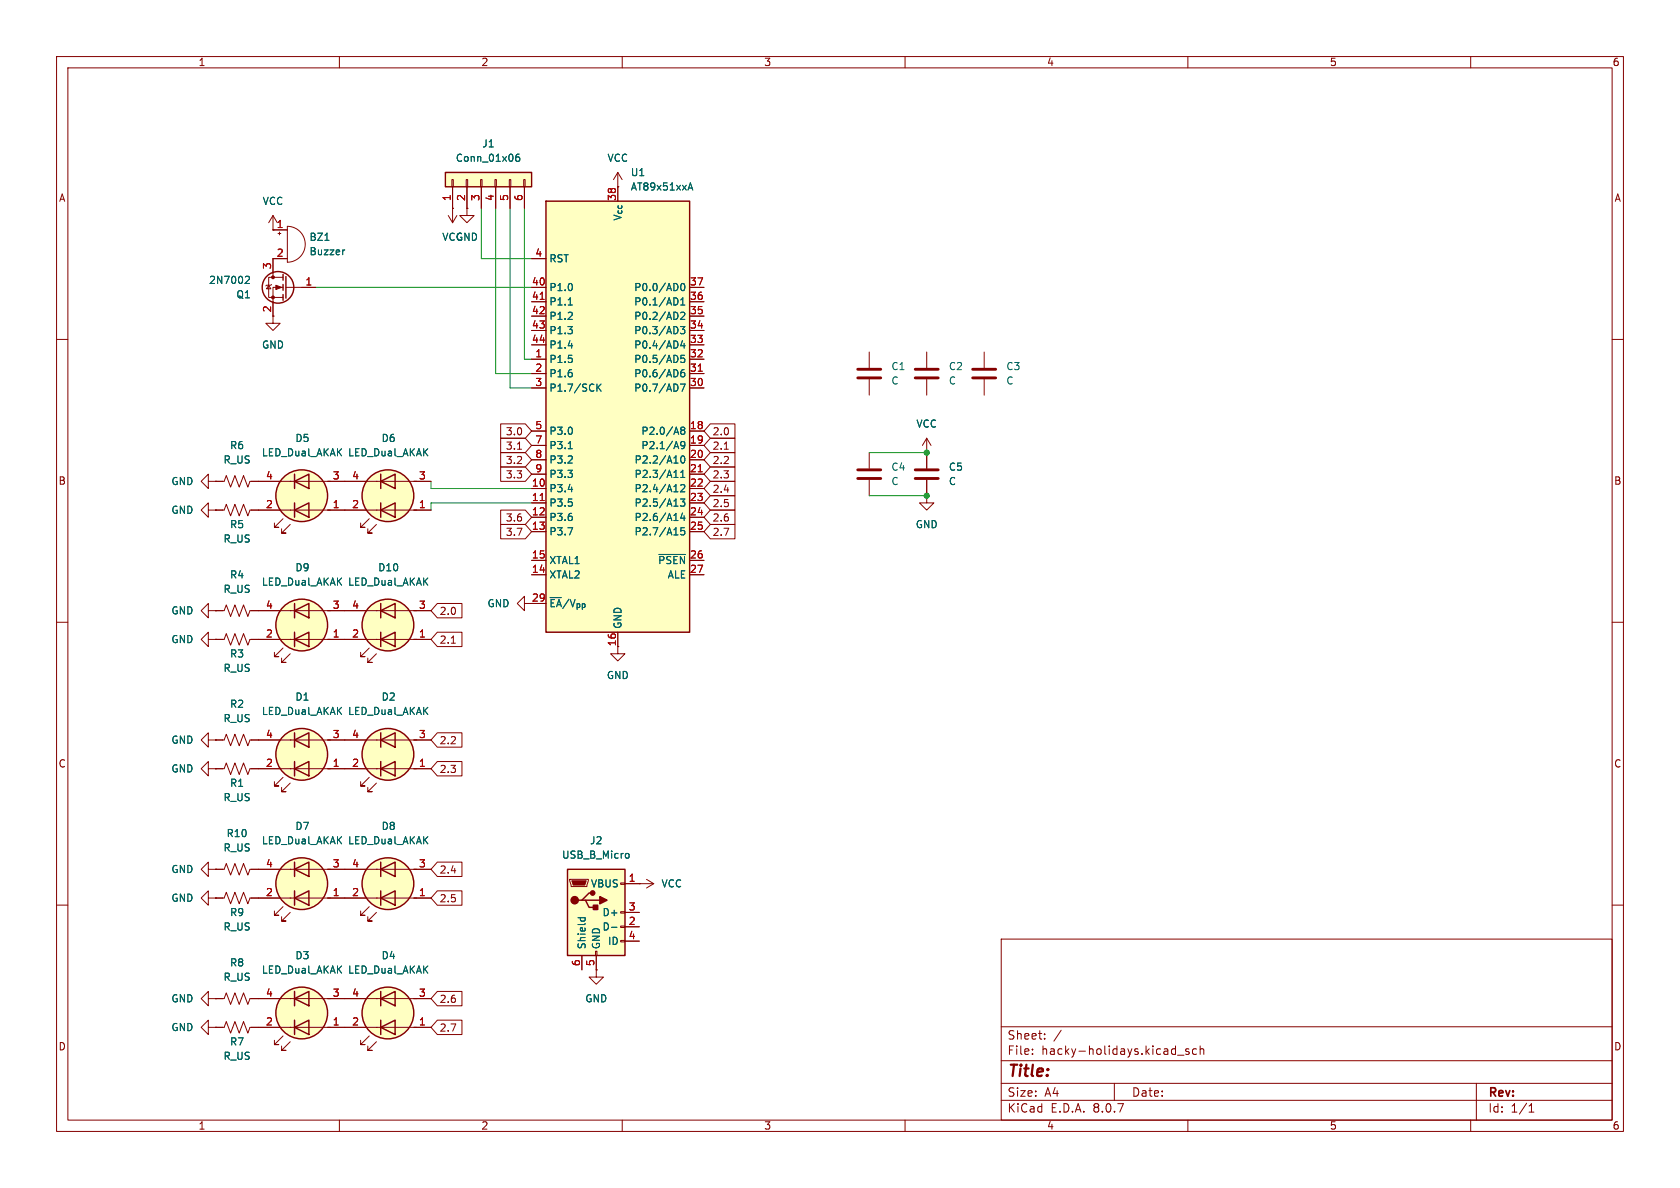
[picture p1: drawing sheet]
<svg xmlns="http://www.w3.org/2000/svg" width="297mm" height="210mm" viewBox="0 0 297 210" stroke-linecap="round" stroke-linejoin="round" font-family="sans-serif">
<g fill="none" stroke="#840000" stroke-width=".18">
<path d="M10 10h277v190h-277zM12 12h273v186h-273zM60 10v2M110 10v2M160 10v2M210 10v2M260 10v2M10 60h2M285 60h2M61 85.1h15.2M61 90.2h15.2M65.3 91.7l-1.5 1.5h.7h-.7v-.7"/>
<path d="M66.5 92.7l-1.5 1.5h.8h-.8v-.7M10 110h2M285 110h2M10 160h2M177 166h108v32h-108zM285 160h2M60 198v2M110 198v2M160 198v2M177 194.5h108M177 191.5h108M177 187.5h108"/>
<path d="M177 181.5h108M182.5 186.3v.1M182.5 185.5v.1M184.7 183.6v.1M184.7 182.8v.1M187.6 182.1l-1.3 2M197 191.5v3M208.2 186.5h1.1M210 198v2M210.2 185.5l-.4-.1-.2 .2 .1 .2 .5 .2v.3h-.6M211.5 185.5l-.4-.1-.3 .3v.4l.2 .2h.5M212.2 185.5l.2-.1 .3 .1 .1 .9"/>
<path d="M212.2 184.9v1.5M260 198v2M261 191.5v6.5M270.3 196.6h.9M270.3 195.5l.4-.4v1.5"/>
</g>
<circle cx="68.6" cy="87.6" r="4.6" fill="#ffffc2" stroke="#ffffc2" stroke-width=".18"/>
<g fill="none" stroke="#840000" stroke-width=".25">
<path d="M67.3 85.1l2.5-1.3v2.6zM67.3 90.2l2.5-1.3v2.5zM67.3 83.8v2.6M67.3 88.9v2.5"/>
<circle cx="68.6" cy="87.6" r="4.6"/>
</g>
<path d="M96.5 35.6h25.4v76.2h-25.4z" fill="#ffffc2"/>
<path d="M96.5 35.6h25.4v76.2h-25.4z" fill="none" stroke="#840000" stroke-width=".25"/>
<g fill="none" stroke="#840000" stroke-width=".18">
<path d="M109.2 33h.1M109.2 30.5v5.1M109.2 30.5l-.7 1.3M109.2 30.5l.8 1.3M94 55.9h2.5M94 58.4h2.5M94 53.3h2.5M94 50.8h2.5M94 45.7h2.5M121.9 55.9h2.6M121.9 58.4h2.6M121.9 53.3h2.6"/>
<path d="M121.9 50.8h2.6M94 63.5h2.5M94 76.2h2.5M94 78.7h2.5M94 66h2.5M94 68.6h2.5M94 61h2.5M121.9 63.5h2.6M121.9 76.2h2.6M121.9 78.7h2.6M121.9 66h2.6M121.9 68.6h2.6"/>
<path d="M121.9 61h2.6M94 86.4h2.5M94 88.9h2.5M94 91.4h2.5M94 94h2.5M94 99.1h2.5M94 81.3h2.5M94 83.8h2.5M121.9 86.4h2.6M121.9 88.9h2.6M121.9 91.4h2.6M121.9 94h2.6"/>
<path d="M121.9 99.1h2.6M121.9 81.3h2.6M121.9 83.8h2.6M92.7 106.7v-1.3l-1.3 1.3 1.3 1.3v-1.3h3.8M94 101.6h2.5M109.2 111.8v3.8h1.3l-1.3 1.2-1.3-1.2h1.3M121.9 101.6h2.6"/>
</g>
<g fill="none" stroke="#006464" stroke-width=".18">
<path d="M121.6 33.6l.4-1.3 .5 1.3M121.7 33.2h.7M100.5 53.9h.7M119.8 53v.6M120.3 57.7h.8l-.5 .5 .4 .1v.6l-.2 .1-.5-.1M120.3 55.3l.5-.1 .3 .4-.8 .9h.8M120.3 53l.4-.4v1.3M120.3 53.9h.8M120.5 50.2l.1-.1a.68 .68 0 0 1 .5 .6 .68 .68 0 0 1-.5 .7l-.1-.1-.2-.4zM100.5 79.3h.7M100.5 61.1h.7M105.5 67.9v1.3"/>
<path d="M105.7 68.4l.6 .8M106.3 67.9l-.8 .7M120.3 67.9h.8l-.5 1.3M120.6 76.1l-.3-.3 .3-.3h.2l.3 .3-.3 .3M120.6 76.1l-.3 .2 .1 .4 .2 .1 .3-.1 .2-.2v-.2l-.3-.2M120.6 76.1h.2M120.6 60.2l-.3 .9h.8M120.9 65.3l-.3 .1a.86 .86 0 0 0 0 1.2l.4-.1 .1-.4-.3-.3-.3 .1-.2 .2M120.9 60.7v.8M121 62.8h-.6l-.1 .6 .2-.1 .4 .1 .2 .1-.1 .5-.2 .1-.5-.1M121.1 78.6l-.3 .2h-.3l-.2-.2 .2-.5 .3-.1 .2 .2a.84 .84 0 0 1-.3 1.1h-.2M100.4 93.3h.8l-.5 1.3"/>
<path d="M100.5 86.5h.7M116.5 98h4.7M119.1 84.4h.8M120.3 88.2h.8l-.5 .5 .4 .1v.6l-.2 .1-.5-.1M120.3 85.8l.5-.1 .3 .3-.8 .9h.8M120.3 84.4h.8M120.3 83.5l.4-.4v1.3M120.5 80.7l.1-.1a.68 .68 0 0 1 .5 .6 .68 .68 0 0 1-.5 .7l-.1-.2-.2-.3zM120.6 90.7l-.3 .9h.8M120.9 91.2v.8M121 93.3h-.6l-.1 .6 .2-.1h.4l.2 .2-.1 .4-.2 .2-.5-.2"/>
</g>
<path d="M95.5 52.9h.7M123.4 65.6h.8M95.5 88.5h.7M123.4 83.4h.8" fill="none" stroke="#a90000" stroke-width=".18"/>
<path d="M78.7 30.5h15.3v2.5h-15.3z" fill="#ffffc2"/>
<g fill="none" stroke="#840000" stroke-width=".18">
<path d="M48.3 38.1l-.8 1.3M48.3 38.1v2.5M48.3 38.1l.7 1.3M79.2 38.1l.8 1.3M79.9 31.8h.2v1.2h-.2zM80 36.8h.1M80 33v6.4M80.8 38.1l-.8 1.3M82.4 31.8h.3v1.2h-.3zM82.5 36.8v1.3h1.3l-1.3 1.3-1.2-1.3h1.2M82.5 36.8h.1M82.5 33v3.8"/>
<path d="M85 31.8h.2v1.2h-.2zM85.1 33v3.8M87.5 31.8h.3v1.2h-.3zM87.6 33v3.8M90 31.8h.3v1.2h-.3zM90.2 33v3.8M92.6 31.8h.2v1.2h-.2zM92.7 33v3.8M47.5 50.4l.4 .7h-.8zM48 50.3l-.1 .1h-.8l-.1 .1M48.3 40.6h.1M48.3 40.6h2.5"/>
<path d="M49.1 41.3h.6M49.4 41v.5M50 50.8h-1.7v6.4h1.2l-1.2 1.2-1.3-1.2h1.3M50 49h-2.5v3.6h2.5M50.5 50.8h5.4M50.8 40a3.2 3.2 0 0 1 3.2 3.2 3.2 3.2 0 0 1-3.2 3.2zM50.8 45.7h-2.5v3.3M153.7 62.2v2.8M153.7 67.1v2.8M163.8 62.2v2.8M163.8 67.1v2.8M163.8 77.5v5.3"/>
<path d="M163.8 77.5l-.7 1.2M163.8 77.5l.8 1.2M174 62.2v2.8M174 67.1v2.8M36.8 90.2v-1.3l-1.2 1.3 1.2 1.2v-1.2h1.3M36.8 85.1v-1.3l-1.2 1.3 1.2 1.3v-1.3h1.3M38.1 85.1h1.5l.4-1 .8 2 .7-2 .8 2 .8-2 .7 2 .4-1h16.8M38.1 90.2h.1M38.1 90.2h1.5l.4-1 .8 2 .7-2 .8 2 .8-2 .7 2 .4-1h16.8M38.1 85.1h.1M50 91.7l-1.5 1.5h.8h-.8v-.7M51.3 92.7l-1.5 1.5h.7h-.7v-.7"/>
<path d="M153.7 80v2.8M153.7 84.8v2.8M163.8 80h.1M163.8 87.6v1.3h1.3l-1.3 1.3-1.2-1.3h1.2M163.8 87.6h.1M163.8 84.8v2.8M36.8 108v-1.3l-1.2 1.3 1.2 1.2v-1.2h1.3M36.8 113v-1.2l-1.2 1.2 1.2 1.3v-1.3h1.3M38.1 108h.1M38.1 113h1.5l.4-1 .8 2 .7-2 .8 2 .8-2 .7 2 .4-1h32M38.1 108h1.5l.4-1.1 .8 2.1 .7-2.1 .8 2.1 .8-2.1 .7 2.1 .4-1h32M38.1 113h.1"/>
<path d="M50 114.6l-1.5 1.5h.8h-.8v-.8M51.3 115.6l-1.5 1.5h.7h-.7v-.8M65.3 114.6l-1.5 1.5h.7h-.7v-.8M66.5 115.6l-1.5 1.5h.8h-.8v-.8M36.8 135.9v-1.3l-1.2 1.3 1.2 1.3v-1.3h1.3M36.8 130.8v-1.3l-1.2 1.3 1.2 1.3v-1.3h1.3M38.1 135.9h.1M38.1 135.9h1.5l.4-1 .8 2 .7-2 .8 2 .8-2 .7 2 .4-1h32M38.1 130.8h1.5l.4-1 .8 2 .7-2 .8 2 .8-2 .7 2 .4-1h32M38.1 130.8h.1M50 137.4l-1.5 1.5h.8h-.8v-.7M51.3 138.4l-1.5 1.6h.7h-.7v-.8"/>
<path d="M65.3 137.4l-1.5 1.5h.7h-.7v-.7M66.5 138.4l-1.5 1.6h.8h-.8v-.8M36.8 153.7v-1.3l-1.2 1.3 1.2 1.2v-1.2h1.3M36.8 158.8v-1.3l-1.2 1.3 1.2 1.2v-1.2h1.3M38.1 153.7h1.5l.4-1 .8 2 .7-2 .8 2 .8-2 .7 2 .4-1h32M38.1 158.8h1.5l.4-1.1 .8 2.1 .7-2.1 .8 2.1 .8-2.1 .7 2.1 .4-1h32M38.1 153.7h.1M38.1 158.8h.1M113 156.2h.1M113 156.2h2.6M114.3 155.4l1.3 .8M115.6 156.2l-1.3 .8"/>
<path d="M36.8 176.5v-1.2l-1.2 1.2 1.2 1.3v-1.3h1.3M38.1 176.5h1.5l.4-1 .8 2 .7-2 .8 2 .8-2 .7 2 .4-1h32M38.1 176.5h.1M50 160.3l-1.5 1.5h.8h-.8v-.8M51.3 161.3l-1.5 1.5h.7h-.7v-.7M65.3 160.3l-1.5 1.5h.7h-.7v-.8M66.5 161.3l-1.5 1.5h.8h-.8v-.7M105.4 171.5v1.2h1.3l-1.3 1.3-1.3-1.3h1.3M105.4 171.5h.1M36.8 181.6v-1.3l-1.2 1.3 1.2 1.3v-1.3h1.3M38.1 181.6h1.5l.4-1 .8 2 .7-2 .8 2 .8-2 .7 2 .4-1h32M38.1 181.6h.1"/>
<path d="M50 183.1l-1.5 1.6h.8h-.8v-.8M51.3 184.2l-1.5 1.5h.7h-.7v-.8M65.3 183.1l-1.5 1.6h.7h-.7v-.8M66.5 184.2l-1.5 1.5h.8h-.8v-.8"/>
</g>
<g fill="none" stroke="#840000" stroke-width=".25">
<path d="M78.7 30.5h15.3v2.5h-15.3zM50 48.5v1M50 50.3v1M50 52.1v1M50.5 48.9v3.8M52.1 85.1l2.5-1.3v2.6zM52.1 90.2l2.5-1.3v2.5zM52.1 83.8v2.6M52.1 88.9v2.5M52.1 108l2.5-1.3v2.5zM52.1 113l2.5-1.2v2.5zM52.1 106.7v2.5"/>
<path d="M52.1 111.8v2.5M67.3 108l2.5-1.3v2.5zM67.3 113l2.5-1.2v2.5zM67.3 106.7v2.5M67.3 111.8v2.5M52.1 130.8l2.5-1.3v2.6zM52.1 135.9l2.5-1.3v2.6zM52.1 129.5v2.6M52.1 134.6v2.6M67.3 130.8l2.5-1.3v2.6zM67.3 135.9l2.5-1.3v2.6zM67.3 129.5v2.6"/>
<path d="M67.3 134.6v2.6M52.1 153.7l2.5-1.3v2.5zM52.1 158.8l2.5-1.3v2.5zM52.1 152.4v2.5M52.1 157.5v2.5M67.3 153.7l2.5-1.3v2.5zM67.3 158.8l2.5-1.3v2.5zM67.3 152.4v2.5M67.3 157.5v2.5M52.1 176.5l2.5-1.2v2.5zM52.1 175.3v2.5M67.3 176.5l2.5-1.2v2.5z"/>
<path d="M67.3 175.3v2.5M52.1 181.6l2.5-1.3v2.6zM52.1 180.3v2.6M67.3 181.6l2.5-1.3v2.6zM67.3 180.3v2.6"/>
<circle cx="49.1" cy="50.8" r="2.79"/>
<circle cx="53.3" cy="87.6" r="4.6"/>
<circle cx="53.3" cy="110.5" r="4.6"/>
<circle cx="68.6" cy="110.5" r="4.6"/>
<circle cx="53.3" cy="133.4" r="4.6"/>
<circle cx="68.6" cy="133.4" r="4.6"/>
<circle cx="53.3" cy="156.2" r="4.6"/>
<circle cx="68.6" cy="156.2" r="4.6"/>
<circle cx="53.3" cy="179.1" r="4.6"/>
<circle cx="68.6" cy="179.1" r="4.6"/>
</g>
<path d="M91.8 27.2l-.4 .1a.86 .86 0 0 0 0 1.2l.4-.1 .1-.4-.2-.3-.4 .1-.1 .2M43.6 48.8l.4 .1 .1 .3-.8 .9h.8M57.4 42.5h.8M61 44.2h-.3" fill="none" stroke="#006464" stroke-width=".18"/>
<g fill="#ffffc2" stroke="#ffffc2" stroke-width=".18">
<circle cx="53.3" cy="110.5" r="4.6"/>
<circle cx="68.6" cy="110.5" r="4.6"/>
<circle cx="53.3" cy="87.6" r="4.6"/>
<circle cx="68.6" cy="133.4" r="4.6"/>
<circle cx="68.6" cy="156.2" r="4.6"/>
<circle cx="53.3" cy="156.2" r="4.6"/>
<circle cx="68.6" cy="179.1" r="4.6"/>
<circle cx="53.3" cy="179.1" r="4.6"/>
<circle cx="53.3" cy="133.4" r="4.6"/>
</g>
<g fill="#840000" stroke="#840000" stroke-width=".18">
<path d="M48.8 50.4l1 .4-1 .4z"/>
<circle cx="48.3" cy="52.6" r=".25"/>
<circle cx="48.3" cy="49" r=".25"/>
</g>
<path d="M151.6 66.8h4.1M151.6 65.3h4.1M161.8 66.8h4.1M161.8 65.3h4.1M172 66.8h4M172 65.3h4M151.6 84.6h4.1M151.6 83.1h4.1M161.8 84.6h4.1M161.8 83.1h4.1" fill="none" stroke="#840000" stroke-width=".51"/>
<path d="M100.3 153.7h10.2v15.2h-10.2z" fill="#ffffc2"/>
<path d="M100.3 153.7h10.2v15.2h-10.2zM102.9 159.1h.6l.6 1.3h1.3M103.5 159.1h2.5M104.8 157.9h-.7l-1.2 1.2h-.7" fill="none" stroke="#840000" stroke-width=".25"/>
<g fill="#840000" stroke="#840000" stroke-width=".25">
<path d="M106 158.5l1.3 .6-1.3 .7z"/>
<path d="M104.9 160h.8v.8h-.8z"/>
<circle cx="101.6" cy="159.1" r=".63"/>
<circle cx="104.8" cy="157.9" r=".38"/>
</g>
<g fill="none" stroke="#840000" stroke-width=".18">
<path d="M80 36.8h.1M80 33v3.8M82.5 36.8h.1M82.5 33v3.8M85.1 33v3.8M87.6 33v3.8M90.2 33v3.8M92.7 33v3.8M109.2 33h.1M109.2 33v2.6M48.3 40.6h.1M48.3 40.6h2.5"/>
<path d="M48.3 53.3v2.6M50.8 45.7h-2.5v2.6M53.3 50.8h2.6M94 55.9h2.5M94 58.4h2.5M94 53.3h2.5M94 50.8h2.5M94 45.7h2.5M121.9 55.9h2.6M121.9 58.4h2.6M121.9 53.3h2.6M121.9 50.8h2.6"/>
<path d="M88.5 77.5h4.4l1.1 1.2-1.1 1.3h-4.4zM88.5 74.9h4.4l1.1 1.3-1.1 1.3h-4.4zM91.5 79.4h.7M94 63.5h2.5M94 76.2h2.5M94 78.7h2.5M94 66h2.5M94 68.6h2.5M94 61h2.5M121.9 63.5h2.6M121.9 76.2h2.6M121.9 78.7h2.6"/>
<path d="M121.9 66h2.6M121.9 68.6h2.6M121.9 61h2.6M125.6 74.9h4.3v2.6h-4.3l-1.1-1.3zM125.6 77.5h4.3v2.5h-4.3l-1.1-1.3zM128 79.4h.8M38.1 90.2h.1M38.1 85.1h.1M38.1 90.2h1.3M38.1 85.1h1.3M44.4 90.2h5.1M44.4 85.1h5.1"/>
<path d="M57.9 90.2h6.9M57.9 85.1h6.9M73.2 90.2h3M73.2 85.1h3M88.5 80h4.4l1.1 1.3-1.1 1.3h-4.4zM88.5 82.5h4.4l1.1 1.3-1.1 1.3h-4.4zM88.5 92.7h4.4l1.1 1.3-1.1 1.3h-4.4zM88.5 90.2h4.4l1.1 1.2-1.1 1.3h-4.4zM94 86.4h2.5M94 88.9h2.5M94 91.4h2.5M94 94h2.5"/>
<path d="M94 99.1h2.5M94 81.3h2.5M94 83.8h2.5M121.9 86.4h2.6M121.9 88.9h2.6M121.9 91.4h2.6M121.9 94h2.6M121.9 99.1h2.6M121.9 81.3h2.6M121.9 83.8h2.6M125.6 92.7h4.3v2.6h-4.3l-1.1-1.3zM125.6 90.2h4.3v2.5h-4.3l-1.1-1.3z"/>
<path d="M125.6 80h4.3v2.6h-4.3l-1.1-1.3zM125.6 82.5h4.3v2.6h-4.3l-1.1-1.3zM125.6 85.1h4.3v2.5h-4.3l-1.1-1.2zM125.6 87.6h4.3v2.6h-4.3l-1.1-1.3zM163.8 80h.1M163.8 87.6h.1M163.8 80v2.8M163.8 84.8v2.8M38.1 108h.1M38.1 113h.1M38.1 113h1.3M38.1 108h1.3"/>
<path d="M44.4 113h5.1M44.4 108h5.1M57.9 113h6.9M57.9 108h6.9M73.2 113h3M73.2 108h3M77.3 106.7h4.4v2.5h-4.4l-1.1-1.2zM77.3 111.8h4.4v2.5h-4.4l-1.1-1.3zM79.8 113.7h.7M94 101.6h2.5M94 106.7h2.5M109.2 111.8v2.5"/>
<path d="M121.9 101.6h2.6M38.1 135.9h.1M38.1 130.8h.1M38.1 135.9h1.3M38.1 130.8h1.3M44.4 135.9h5.1M44.4 130.8h5.1M57.9 135.9h6.9M57.9 130.8h6.9M73.2 135.9h3M73.2 130.8h3M77.3 129.5h4.4v2.6h-4.4l-1.1-1.3z"/>
<path d="M77.3 134.6h4.4v2.6h-4.4l-1.1-1.3zM38.1 153.7h.1M38.1 158.8h.1M38.1 153.7h1.3M38.1 158.8h1.3M44.4 153.7h5.1M44.4 158.8h5.1M57.9 153.7h6.9M57.9 158.8h6.9M73.2 153.7h3M73.2 158.8h3M77.3 157.5h4.4v2.5h-4.4l-1.1-1.2z"/>
<path d="M77.3 152.4h4.4v2.5h-4.4l-1.1-1.2zM100.7 155.4h3.3v.3l-.2 1h-2.8zM109.7 156.1h.8v.2h-.8zM110.5 156.2h2.5M113 156.2h.1M38.1 176.5h.1M38.1 176.5h1.3M44.4 176.5h5.1M57.9 176.5h6.9M73.2 176.5h3M77.3 175.3h4.4v2.5h-4.4l-1.1-1.3zM102.9 168.9v2.6"/>
<path d="M105.3 168.1h.2v.8h-.2zM105.4 171.5h.1M105.4 168.9v2.6M109.7 166.2h.8v.3h-.8zM109.7 163.7h.8v.3h-.8zM109.7 161.2h.8v.2h-.8zM110.5 163.8h2.5M110.5 161.3h2.5M110.5 166.4h2.5M38.1 181.6h.1M38.1 181.6h1.3M44.4 181.6h5.1"/>
<path d="M57.9 181.6h6.9M73.2 181.6h3M77.3 180.3h4.4v2.6h-4.4l-1.1-1.3z"/>
</g>
<path d="M101.1 155.7h2.5l-.2 .8h-2.1z" fill="#840000" stroke="#840000" stroke-width=".18"/>
<g fill="none" stroke="#006464" stroke-width=".18">
<path d="M91.8 27.2l-.4 .1a.86 .86 0 0 0 0 1.2l.4-.1 .1-.4-.2-.3-.4 .1-.1 .2M121.6 33.6l.4-1.3 .5 1.3M121.7 33.2h.7M43.6 48.8l.4 .1 .1 .3-.8 .9h.8M57.4 42.5h.8M61 44.2h-.3M100.5 53.9h.7M119.8 53v.6M120.3 57.7h.8l-.5 .5 .4 .1v.6l-.2 .1-.5-.1M120.3 55.3l.5-.1 .3 .4-.8 .9h.8M120.3 53l.4-.4v1.3M120.3 53.9h.8"/>
<path d="M120.5 50.2l.1-.1a.68 .68 0 0 1 .5 .6 .68 .68 0 0 1-.5 .7l-.1-.1-.2-.4zM100.5 79.3h.7M100.5 61.1h.7M105.5 67.9v1.3M105.7 68.4l.6 .8M106.3 67.9l-.8 .7M120.3 67.9h.8l-.5 1.3M120.6 76.1l-.3-.3 .3-.3h.2l.3 .3-.3 .3M120.6 76.1l-.3 .2 .1 .4 .2 .1 .3-.1 .2-.2v-.2l-.3-.2M120.6 76.1h.2M120.6 60.2l-.3 .9h.8M120.9 65.3l-.3 .1a.86 .86 0 0 0 0 1.2l.4-.1 .1-.4-.3-.3-.3 .1-.2 .2"/>
<path d="M120.9 60.7v.8M121 62.8h-.6l-.1 .6 .2-.1 .4 .1 .2 .1-.1 .5-.2 .1-.5-.1M121.1 78.6l-.3 .2h-.3l-.2-.2 .2-.5 .3-.1 .2 .2a.84 .84 0 0 1-.3 1.1h-.2M100.4 93.3h.8l-.5 1.3M100.5 86.5h.7M116.5 98h4.7M119.1 84.4h.8M120.3 88.2h.8l-.5 .5 .4 .1v.6l-.2 .1-.5-.1M120.3 85.8l.5-.1 .3 .3-.8 .9h.8M120.3 84.4h.8M120.3 83.5l.4-.4v1.3M120.5 80.7l.1-.1a.68 .68 0 0 1 .5 .6 .68 .68 0 0 1-.5 .7l-.1-.2-.2-.3z"/>
<path d="M120.6 90.7l-.3 .9h.8M120.9 91.2v.8M121 93.3h-.6l-.1 .6 .2-.1h.4l.2 .2-.1 .4-.2 .2-.5-.2M110.8 150.9h.3l.1 .2v.5l-.4 .1M102.2 162.2h1.2M102.7 162.2l-.1 .4M103.4 162.2v.4M108.1 163.9h1"/>
</g>
<path d="M85.1 36.8v8.9h8.9M87.6 36.8v29.2h6.4M90.2 36.8v31.8h3.8M92.7 36.8v26.7h1.3M55.9 50.8h38.1M76.2 85.1v1.3h17.8M94 88.9h-17.8v1.3M153.7 87.6h10.1M153.7 80h10.1" fill="none" stroke="#009600" stroke-width=".18"/>
<path d="M95.5 52.9h.7M123.4 65.6h.8M95.5 88.5h.7M123.4 83.4h.8" fill="none" stroke="#a90000" stroke-width=".18"/>
<g fill="#009600" stroke="#009600" stroke-width=".18">
<circle cx="163.8" cy="80" r=".46"/>
<circle cx="163.8" cy="87.6" r=".46"/>
</g>
<text font-size="2.8" fill="#840000" x="178" y="190.9">Title:</text>
<g font-size="2.1" fill="#840000">
<text x="178" y="184">Sheet:</text>
<text x="178" y="186.7">File:</text>
<text x="184.1" y="186.7">hacky-holidays.kicad_sch</text>
<text x="178" y="196.9">KiCad</text>
<text x="178" y="194.1">Size:</text>
<text x="184.7" y="194.1">A4</text>
<text x="185.7" y="196.9">E.D.A.</text>
<text x="193.3" y="196.9">8.0.7</text>
<text x="200" y="194.1">Date:</text>
<text x="263" y="194.3">Rev:</text>
<text x="263" y="196.9">Id:</text>
<text x="267.1" y="196.9">1/1</text>
</g>
<g font-size="1.8" fill="#840000">
<text x="35" y="11.9">1</text>
<text x="85" y="11.9">2</text>
<text x="135" y="11.9">3</text>
<text x="185" y="11.9">4</text>
<text x="235" y="11.9">5</text>
<text x="285" y="11.9">6</text>
<text x="10.3" y="35.9">A</text>
<text x="285.3" y="35.9">A</text>
<text x="89.3" y="77.2">3.0</text>
<text x="125.9" y="77.2">2.0</text>
<text x="89.3" y="79.7">3.1</text>
<text x="89.3" y="82.2">3.2</text>
<text x="125.9" y="82.2">2.2</text>
<text x="125.9" y="79.7">2.1</text>
<text x="10.3" y="85.9">B</text>
<text x="89.3" y="84.8">3.3</text>
<text x="125.9" y="84.8">2.3</text>
<text x="125.9" y="87.3">2.4</text>
<text x="125.9" y="89.9">2.5</text>
<text x="285.3" y="85.9">B</text>
<text x="89.3" y="94.9">3.7</text>
<text x="89.3" y="92.4">3.6</text>
<text x="125.9" y="94.9">2.7</text>
<text x="125.9" y="92.4">2.6</text>
<text x="93.9" y="106.4">29</text>
<text x="77.6" y="108.9">2.0</text>
<text x="77.6" y="114">2.1</text>
<text x="109" y="114.3" transform="rotate(-90 109 114.3)">16</text>
<text x="77.6" y="131.8">2.2</text>
<text x="10.3" y="135.9">C</text>
<text x="77.6" y="136.8">2.3</text>
<text x="285.3" y="135.9">C</text>
<text x="77.6" y="154.6">2.4</text>
<text x="77.6" y="159.7">2.5</text>
<text x="77.6" y="177.5">2.6</text>
<text x="10.3" y="185.9">D</text>
<text x="77.6" y="182.6">2.7</text>
<text x="285.3" y="185.9">D</text>
<text x="35" y="199.9">1</text>
<text x="85" y="199.9">2</text>
<text x="135" y="199.9">3</text>
<text x="185" y="199.9">4</text>
<text x="235" y="199.9">5</text>
<text x="285" y="199.9">6</text>
</g>
<g font-size="1.8" fill="#006464">
<text x="80.5" y="28.8">Conn_01x06</text>
<text x="85.2" y="26.3">J1</text>
<text x="107.3" y="28.8">VCC</text>
<text x="111.4" y="33.9">AT89x51xxA</text>
<text x="111.4" y="31.3">U1</text>
<text x="46.3" y="36.4">VCC</text>
<text x="110.1" y="39.2" transform="rotate(-90 110.1 39.2)">V_{cc}</text>
<text x="54.6" y="42.8">BZ1</text>
<text x="54.6" y="45.3">Buzzer</text>
<text x="78.1" y="42.8">VCC</text>
<text x="80.5" y="42.8">GND</text>
<text x="97" y="46.6">RST</text>
<text x="36.9" y="50.4">2N7002</text>
<text x="41.7" y="52.9">Q1</text>
<text x="97" y="51.7">P1.0</text>
<text x="112" y="51.7">P0.0/AD0</text>
<text x="97" y="56.7">P1.2</text>
<text x="97" y="54.2">P1.1</text>
<text x="97" y="59.3">P1.3</text>
<text x="112" y="59.3">P0.3/AD3</text>
<text x="112" y="56.7">P0.2/AD2</text>
<text x="112" y="54.2">P0.1/AD1</text>
<text x="46.2" y="61.8">GND</text>
<text x="97" y="64.4">P1.5</text>
<text x="97" y="61.8">P1.4</text>
<text x="112" y="64.4">P0.5/AD5</text>
<text x="112" y="61.8">P0.4/AD4</text>
<text x="157.5" y="65.6">C1</text>
<text x="167.6" y="65.6">C2</text>
<text x="177.8" y="65.6">C3</text>
<text x="97" y="66.9">P1.6</text>
<text x="97" y="69.4">P1.7/SCK</text>
<text x="112" y="69.4">P0.7/AD7</text>
<text x="112" y="66.9">P0.6/AD6</text>
<text x="157.5" y="68.2">C</text>
<text x="167.6" y="68.2">C</text>
<text x="177.8" y="68.2">C</text>
<text x="97" y="77.1">P3.0</text>
<text x="113.3" y="77.1">P2.0/A8</text>
<text x="161.9" y="75.8">VCC</text>
<text x="39.4" y="82.1">R_US</text>
<text x="40.6" y="79.6">R6</text>
<text x="46.2" y="80.9">LED_Dual_AKAK</text>
<text x="52.1" y="78.3">D5</text>
<text x="61.4" y="80.9">LED_Dual_AKAK</text>
<text x="67.4" y="78.3">D6</text>
<text x="97" y="79.6">P3.1</text>
<text x="97" y="82.1">P3.2</text>
<text x="112.1" y="82.1">P2.2/A10</text>
<text x="113.3" y="79.6">P2.1/A9</text>
<text x="157.5" y="83.4">C4</text>
<text x="167.6" y="83.4">C5</text>
<text x="30.2" y="86">GND</text>
<text x="97" y="87.2">P3.4</text>
<text x="97" y="89.8">P3.5</text>
<text x="97" y="84.7">P3.3</text>
<text x="112.1" y="84.7">P2.3/A11</text>
<text x="112.1" y="87.2">P2.4/A12</text>
<text x="112.1" y="89.8">P2.5/A13</text>
<text x="157.5" y="86">C</text>
<text x="167.6" y="86">C</text>
<text x="30.2" y="91">GND</text>
<text x="40.6" y="93.6">R5</text>
<text x="97" y="92.3">P3.6</text>
<text x="97" y="94.8">P3.7</text>
<text x="112.1" y="92.3">P2.6/A14</text>
<text x="112.1" y="94.8">P2.7/A15</text>
<text x="161.8" y="93.6">GND</text>
<text x="39.4" y="96.1">R_US</text>
<text x="52.1" y="101.2">D9</text>
<text x="66.8" y="101.2">D10</text>
<text x="97" y="99.9">XTAL1</text>
<text x="116.2" y="99.9">~{PSEN}</text>
<text x="39.4" y="105">R_US</text>
<text x="40.6" y="102.5">R4</text>
<text x="46.2" y="103.7">LED_Dual_AKAK</text>
<text x="61.4" y="103.7">LED_Dual_AKAK</text>
<text x="86.1" y="107.5">GND</text>
<text x="97" y="102.5">XTAL2</text>
<text x="97" y="107.5">~{EA}/V_{pp}</text>
<text x="117.9" y="102.5">ALE</text>
<text x="30.2" y="108.8">GND</text>
<text x="30.2" y="113.9">GND</text>
<text x="110.1" y="111.3" transform="rotate(-90 110.1 111.3)">GND</text>
<text x="39.4" y="119">R_US</text>
<text x="40.6" y="116.4">R3</text>
<text x="40.6" y="125.3">R2</text>
<text x="52.1" y="124.1">D1</text>
<text x="67.4" y="124.1">D2</text>
<text x="107.2" y="120.2">GND</text>
<text x="30.2" y="131.7">GND</text>
<text x="39.4" y="127.9">R_US</text>
<text x="46.2" y="126.6">LED_Dual_AKAK</text>
<text x="61.4" y="126.6">LED_Dual_AKAK</text>
<text x="30.2" y="136.8">GND</text>
<text x="39.4" y="141.8">R_US</text>
<text x="40.6" y="139.3">R1</text>
<text x="40" y="148.2">R10</text>
<text x="46.2" y="149.5">LED_Dual_AKAK</text>
<text x="52.1" y="146.9">D7</text>
<text x="61.4" y="149.5">LED_Dual_AKAK</text>
<text x="67.4" y="146.9">D8</text>
<text x="104.2" y="149.5">J2</text>
<text x="30.2" y="154.5">GND</text>
<text x="39.4" y="150.7">R_US</text>
<text x="99.3" y="152">USB_B_Micro</text>
<text x="30.2" y="159.6">GND</text>
<text x="104.4" y="157.1">VBUS</text>
<text x="116.8" y="157.1">VCC</text>
<text x="39.4" y="164.7">R_US</text>
<text x="40.6" y="162.2">R9</text>
<text x="103.7" y="167.9" transform="rotate(-90 103.7 167.9)">Shield</text>
<text x="106.3" y="167.9" transform="rotate(-90 106.3 167.9)">GND</text>
<text x="106.4" y="164.7">D-</text>
<text x="106.4" y="162.2">D+</text>
<text x="107.4" y="167.2">ID</text>
<text x="39.4" y="173.6">R_US</text>
<text x="40.6" y="171">R8</text>
<text x="46.2" y="172.3">LED_Dual_AKAK</text>
<text x="52.1" y="169.8">D3</text>
<text x="61.4" y="172.3">LED_Dual_AKAK</text>
<text x="67.4" y="169.8">D4</text>
<text x="30.2" y="177.4">GND</text>
<text x="103.4" y="177.4">GND</text>
<text x="30.2" y="182.5">GND</text>
<text x="40.6" y="185">R7</text>
<text x="39.4" y="187.6">R_US</text>
</g>
<g font-size="1.8" fill="#a90000">
<text x="79.8" y="35.6" transform="rotate(-90 79.8 35.6)">1</text>
<text x="82.3" y="35.6" transform="rotate(-90 82.3 35.6)">2</text>
<text x="84.8" y="35.6" transform="rotate(-90 84.8 35.6)">3</text>
<text x="87.4" y="35.6" transform="rotate(-90 87.4 35.6)">4</text>
<text x="89.9" y="35.6" transform="rotate(-90 89.9 35.6)">5</text>
<text x="92.5" y="35.6" transform="rotate(-90 92.5 35.6)">6</text>
<text x="109" y="35.6" transform="rotate(-90 109 35.6)">38</text>
<text x="48.8" y="40.4">1</text>
<text x="48" y="47.7" transform="rotate(-90 48 47.7)">3</text>
<text x="48.8" y="45.5">2</text>
<text x="94.5" y="45.5">4</text>
<text x="53.9" y="50.5">1</text>
<text x="93.9" y="50.5">40</text>
<text x="93.9" y="53.1">41</text>
<text x="121.9" y="53.1">36</text>
<text x="121.9" y="50.5">37</text>
<text x="48" y="55.3" transform="rotate(-90 48 55.3)">2</text>
<text x="93.9" y="55.6">42</text>
<text x="93.9" y="58.2">43</text>
<text x="121.9" y="58.2">34</text>
<text x="121.9" y="55.6">35</text>
<text x="93.9" y="60.7">44</text>
<text x="94.5" y="63.2">1</text>
<text x="94.5" y="65.8">2</text>
<text x="121.9" y="65.8">31</text>
<text x="121.9" y="63.2">32</text>
<text x="121.9" y="60.7">33</text>
<text x="94.5" y="68.3">3</text>
<text x="121.9" y="68.3">30</text>
<text x="94.5" y="75.9">5</text>
<text x="121.9" y="75.9">18</text>
<text x="94.5" y="78.5">7</text>
<text x="94.5" y="81">8</text>
<text x="94.5" y="83.6">9</text>
<text x="121.9" y="78.5">19</text>
<text x="121.9" y="81">20</text>
<text x="121.9" y="83.6">21</text>
<text x="46.9" y="89.9">2</text>
<text x="46.9" y="84.8">4</text>
<text x="58.7" y="89.9">1</text>
<text x="58.7" y="84.8">3</text>
<text x="62.2" y="89.9">2</text>
<text x="62.2" y="84.8">4</text>
<text x="74" y="89.9">1</text>
<text x="74" y="84.8">3</text>
<text x="93.9" y="86.1">10</text>
<text x="93.9" y="88.6">11</text>
<text x="121.9" y="86.1">22</text>
<text x="121.9" y="88.6">23</text>
<text x="93.9" y="91.2">12</text>
<text x="93.9" y="93.7">13</text>
<text x="121.9" y="91.2">24</text>
<text x="121.9" y="93.7">25</text>
<text x="93.9" y="101.3">14</text>
<text x="93.9" y="98.8">15</text>
<text x="121.9" y="98.8">26</text>
<text x="121.9" y="101.3">27</text>
<text x="46.9" y="107.7">4</text>
<text x="58.7" y="107.7">3</text>
<text x="62.2" y="107.7">4</text>
<text x="74" y="107.7">3</text>
<text x="46.9" y="112.8">2</text>
<text x="58.7" y="112.8">1</text>
<text x="62.2" y="112.8">2</text>
<text x="74" y="112.8">1</text>
<text x="46.9" y="130.6">4</text>
<text x="58.7" y="130.6">3</text>
<text x="62.2" y="130.6">4</text>
<text x="74" y="130.6">3</text>
<text x="46.9" y="135.6">2</text>
<text x="58.7" y="135.6">1</text>
<text x="62.2" y="135.6">2</text>
<text x="74" y="135.6">1</text>
<text x="46.9" y="153.4">4</text>
<text x="58.7" y="153.4">3</text>
<text x="62.2" y="153.4">4</text>
<text x="74" y="153.4">3</text>
<text x="111.1" y="156">1</text>
<text x="46.9" y="158.5">2</text>
<text x="58.7" y="158.5">1</text>
<text x="62.2" y="158.5">2</text>
<text x="74" y="158.5">1</text>
<text x="111.1" y="161">3</text>
<text x="111.1" y="163.6">2</text>
<text x="111.1" y="166.1">4</text>
<text x="102.6" y="170.9" transform="rotate(-90 102.6 170.9)">6</text>
<text x="105.2" y="170.9" transform="rotate(-90 105.2 170.9)">5</text>
<text x="46.9" y="176.3">4</text>
<text x="58.7" y="176.3">3</text>
<text x="62.2" y="176.3">4</text>
<text x="74" y="176.3">3</text>
<text x="46.9" y="181.4">2</text>
<text x="58.7" y="181.4">1</text>
<text x="62.2" y="181.4">2</text>
<text x="74" y="181.4">1</text>
</g>
</svg>
